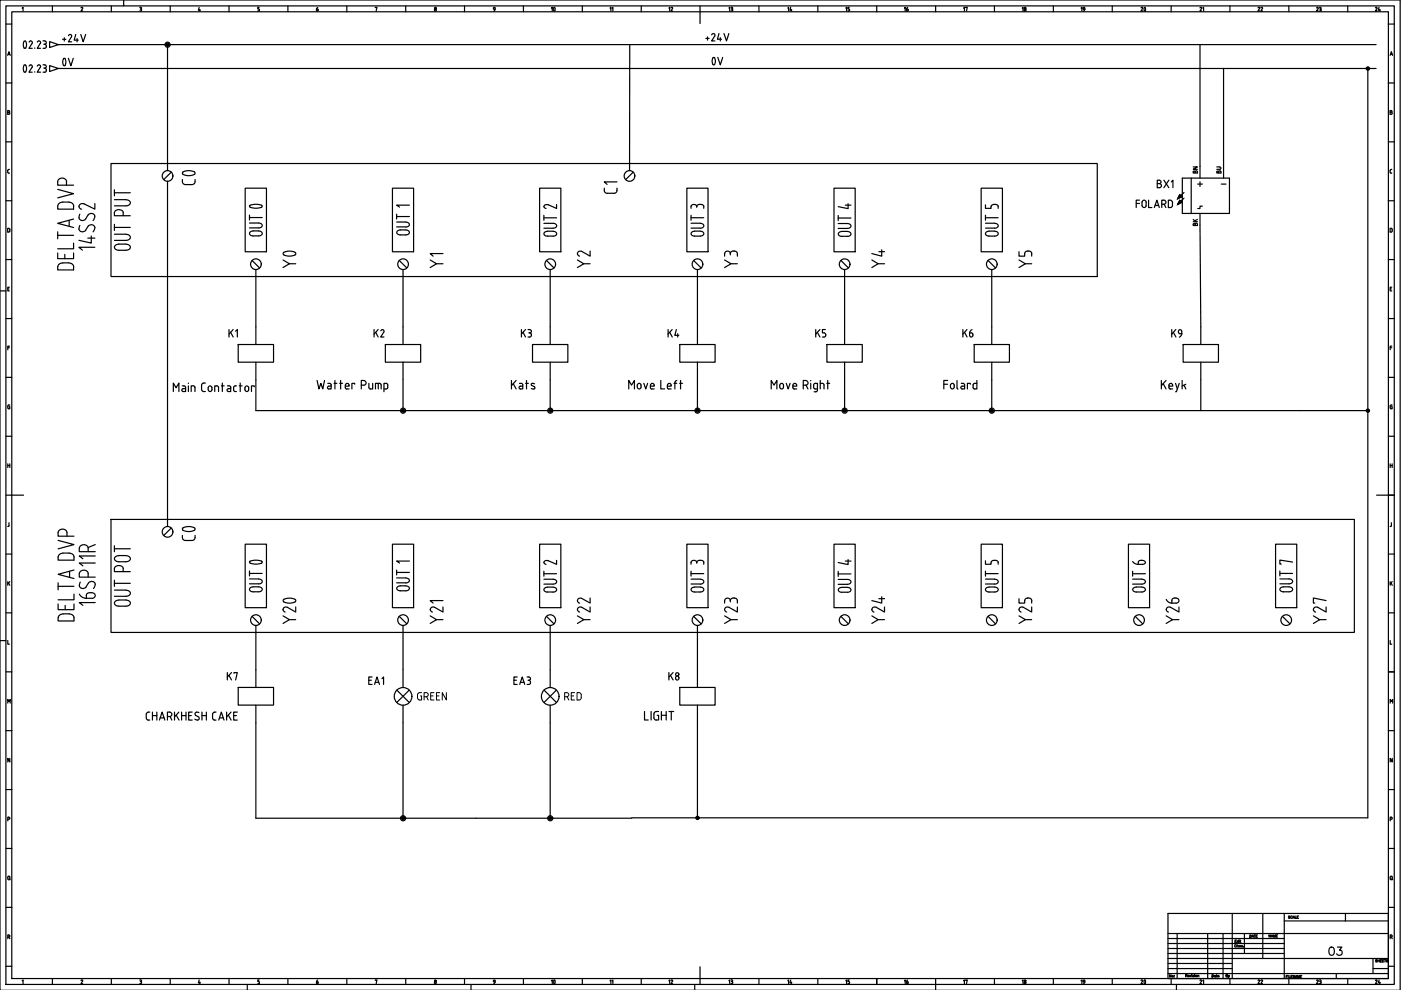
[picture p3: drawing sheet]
<svg xmlns="http://www.w3.org/2000/svg" width="297mm" height="210mm" viewBox="0 0 297 210" stroke-linecap="round" stroke-linejoin="round" font-family="sans-serif">
<!-- layer: 035 -->
<g fill="none" stroke="#000" stroke-width=".25">
<path d="M1.2 5.1h1.3M1.2 17.6h1.3M1.6 11.7l.3-.7 .3 .7M1.7 11.5h.4M2.5 2.5h291.9v205h-291.9zM4.7 1.7l.2-.2v.8M11.1 1.2v1.3M17.3 1.5l-.1 .2M17.4 1.5l.1 .3M17.5 1.8l-.3 .5h.3M23.6 1.2v1.3M26.2 0v1.2"/>
<path d="M29.6 1.5l.4 .1-.2 .3M29.7 1.9h.1M29.8 1.9l.2 .2v.2h-.4M36.1 1.2v1.3M42.2 1.5l-.1 .7h.4M42.4 2v.3M48.6 1.2v1.3M54.9 1.5h-.2v.4l.3 .2M55 2.1v.1M55 2.2l-.3 .1M61 1.2v1.3M73.5 1.2v1.3"/>
<path d="M79.6 1.6l.3-.1-.1 .8M86 1.2v1.3M98.5 1.2v1.3M111 1.2v1.3M123.5 1.2v1.3M136 1.2v1.3M148.4 1.2v1.3M160.9 1.2v1.3M173.4 1.2v1.3M185.9 1.2v1.3M198.4 1.2v1.3M210.8 1.2v1.3"/>
<path d="M223.3 1.2v1.3M235.8 1.2v1.3M248.3 1.2v1.3M260.8 1.2v1.3M273.3 1.2v1.3M285.7 1.2v1.3M294.3 5.1h1.3M294.3 17.6h1.3M294.7 11.7l.3-.7 .3 .7M294.8 11.5h.4M1.2 30.1h1.3M1.6 23.4l.4 .1-.1 .3 .1 .1v.3h-.4z"/>
<path d="M1.6 23.8h.3M1.8 36.7h.2M2 35.9l-.4 .2 .1 .4 .2 .2M294.3 30.1h1.3M294.7 23.4l.4 .1-.1 .3 .1 .1v.3h-.4zM294.7 23.8h.3M294.7 36.1v.4M294.7 36.5l.2 .2M294.9 36.7h.2M294.9 35.9h.2M294.9 35.9l-.2 .2M1.2 42.6h1.3"/>
<path d="M1.2 55h1.3M2.1 48.6v.4M2.1 48.7l-.1-.2-.4-.1v.8l.4-.1 .1-.1M294.3 42.6h1.3M294.3 55h1.3M294.9 48.4h-.2v.8h.2M294.9 48.4l.2 .1 .1 .5-.3 .2M0 61.7h1.2M1.3 67.5h1.2M1.7 61.3h.2M1.7 73.7h.3M2 60.9h-.3v.8h.3"/>
<path d="M2 73.4h-.3v.8M294.4 67.5h1.2M294.7 61.3h.3M294.7 73.7h.4M295.1 60.9h-.4v.8h.4M295.1 73.4h-.4v.8M1.2 80h1.3M1.3 92.5h1.2M1.7 98.7h.4M1.7 98.3v.8M2.1 85.9h-.4v.7l.4 .1v-.5h-.2M2.1 98.3v.8"/>
<path d="M294.3 80h1.3M294.4 92.5h1.2M294.7 98.3v.8M294.7 98.7h.5M295.2 85.9h-.4v.7l.4 .1v-.5h-.2M295.2 98.3v.8M1.3 105h1.2M1.3 117.5h1.2M1.9 110.8v.6M1.9 111.5l-.2 .1M294.4 105h1.2M294.4 117.5h1.2"/>
<path d="M294.7 111.6h.1M295 110.8v.6M295 111.5l-.2 .1M0 135.8h1.2M1.3 129.9h1.2M1.7 135.8v.8h.3M1.7 123.3v.8M1.8 123.6l.3 .5M2.1 123.3l-.4 .5M294.4 129.9h1.2M294.7 135.8v.8h.4M294.7 123.3v.8"/>
<path d="M294.9 123.6l.3 .5M295.2 123.3l-.5 .5M1.3 142.5h1.2M1.3 154.9h1.2M1.7 149.1v-.8l.2 .4 .3-.4v.8M294.4 142.5h1.2M294.4 154.9h1.2M1.3 167.4h1.2M1.3 179.9h1.2M1.7 173.7l.3-.1v-.3l-.3-.1v.9M2.1 160.8v.8l-.4-.8v.8M294.4 167.4h1.2"/>
<path d="M294.4 179.9h1.2M294.7 173.7l.4-.1v-.3l-.4-.1v.9M295.2 160.8v.8l-.5-.8v.8M1.3 192.4h1.2M1.7 198.7h.2M1.9 198.7l.2-.2-.1-.2-.3-.1v.8M1.9 198.7l.2 .3M1.9 186.4l.3 .1M2.1 186v.3M2.1 186l-.2-.2h-.2v.5l.2 .2 .2-.2M247.6 199h24.7M249.6 197.9v9.6"/>
<path d="M256.1 197.9v9.6M259.3 197.9v9.6M263.8 197.9v4.3M267.7 193.7v9.5M272.3 195.3h22.1M285.3 193.7v1.6M294.4 192.4h1.2M294.7 198.7h.3M295 198.7l.2-.2-.1-.2-.4-.1v.8M295 198.7l.2 .3M0 210v-210h296.9v210M1.3 204.9h1.2"/>
<path d="M4.7 207.9l.2-.1v.8M11.1 207.5v1.2M17.3 207.8l-.1 .1M17.4 207.8l.1 .2M17.5 208l-.3 .6h.3M23.6 207.5v1.2M29.6 207.8h.4l-.2 .3M29.7 208.1l.3 .2M30 208.3v.1M30 208.4l-.4 .2M36.1 207.5v1.2M42.2 207.8l-.1 .6h.4"/>
<path d="M42.4 208.2v.4M48.6 207.5v1.2M52.4 208.7v1.3M54.9 207.8h-.2v.3l.3 .2M55 208.3v.1M55 208.4l-.3 .2M61 207.5v1.2M67.1 208.4l.2 .2 .2-.2M67.1 208.1h.2M67.1 208.1v.3M67.3 208.1l.2 .2M67.4 207.8l-.3 .3"/>
<path d="M67.4 208.3v.1M73.5 207.5v1.2M79.6 207.9l.3-.1-.1 .8M86 207.5v1.2M92.1 208.3v.1M92.1 208.3l.2-.2 .2 .2M92.1 208.4l.2 .2 .2-.2M92.5 208.3v.1M98.5 207.5v1.2M99.9 208.7v1.3M105 207.9v.3M105 208l-.2-.2-.2 .1 .1 .3h.3l-.3 .4"/>
<path d="M111 207.5v1.2M123.5 207.5v1.2M136 207.5v1.2M147.3 208.7v1.3M148.4 207.5v1.2M160.9 207.5v1.2M173.4 207.5v1.2M185.9 207.5v1.2M198.4 207.5v2.5M210.8 207.5v1.2M223.3 207.5v1.2M235.8 207.5v1.2"/>
<path d="M247.6 203.2h13.7M247.6 204.3h13.7M247.6 205.4h13.7M247.6 202.2h24.7M247.6 201.1h24.7M247.6 200h24.7M247.6 206.4h46.8M248.3 207.5v1.2M249.4 208.7v1.3M273.3 207.5v1.2M283.3 206.4v1.1M285.7 207.5v1.2"/>
<path d="M294.4 204.9h1.2"/>
<circle cx="92.3" cy="2.1" r=".2"/>
<circle cx="92.3" cy="1.7" r=".18"/>
<circle cx="92.3" cy="208" r=".18"/>
</g>
<!-- layer: 07 -->
<path d="M1.2 1.2h294.4v207.5h-294.4zM148.4 2.5v2.5M2.5 105h2.5M291.9 105h2.5M247.6 193.7h46.8v13.8h-46.8zM247.6 197.9h46.8M261.3 193.7v13.8M272.3 193.7v13.8M148.4 205v2.5M261.3 203.2h33.1M291.1 203.2v3.2" fill="none" stroke="#000" stroke-width=".25"/>
<!-- layer: 025 -->
<g fill="none" stroke="#000" stroke-width=".25">
<path d="M261.9 199.5h.1M262.2 199.3h-.3v.5h.3M262.6 199.5h-.2l-.1 .1 .1 .2 .2-.1M262.6 199.3v.5M262.7 199.3h.1M262.8 199.5v.3M262.9 199.5h.2M263 199.3l.1 .5M265 198.2l.3 .1-.1 .4h-.2zM265.4 198.7l.2-.5 .2 .5M265.5 198.6h.2M265.9 198.2h.3"/>
<path d="M266 198.2v.5M266.3 198.5h.2M266.6 198.2h-.3v.5h.3M269.4 198.2v.5l-.4-.5v.5M269.5 198.7l.2-.5 .2 .5M269.6 198.5h.2M270 198.7v-.5l.2 .5 .2-.5v.5M270.6 198.4h.2M270.9 198.2h-.3v.5h.3M273.5 194.3l-.3-.1 .3 .4h-.3M274 194.3a.18 .18 0 0 0-.2-.1 .18 .18 0 0 0-.2 .2v.1a.18 .18 0 0 0 .2 .2 .18 .18 0 0 0 .2-.1M274.1 194.7l.2-.5 .2 .5"/>
<path d="M274.2 194.5h.2M274.6 194.2v.5h.3M275 194.4h.2M275.3 194.2h-.3v.5h.3M248.3 206.7v.5l-.3-.5v.5M249 206.8h.1M249 207.1h.1M251.4 206.8h.3v-.1l-.3-.1v.5M251.5 206.8l.2 .3M251.9 206.9h.2v-.1l-.2 .2h.2M262.1 200.4a.18 .18 0 0 0-.2-.1 .18 .18 0 0 0-.1 .2v.1a.18 .18 0 0 0 .1 .2 .18 .18 0 0 0 .2-.1M262.3 200.6l.2-.1 .1 .3"/>
<path d="M262.3 200.3v.5M262.7 200.6h.3v-.1a.16 .16 0 0 0-.3 .1 .18 .18 0 0 0 .3 .2v-.1M263.4 200.5a.16 .16 0 0 0-.2 .1 .16 .16 0 0 0 0 .2 .16 .16 0 0 0 .2-.1M263.6 200.7h.1M272.7 207.1h.2M273 206.8h-.3v.5M273.1 206.8v.5M273.3 206.8v.5h.3M273.7 207.1h.2M274 206.8h-.3v.5h.3M274.5 206.8v.5l-.3-.5v.5M274.6 207.3l.2-.5 .2 .5"/>
<path d="M274.7 207.2h.2M275.1 207.3v-.5l.2 .5 .2-.5v.5M275.7 207.1h.2M276 206.8h-.3v.5h.3M292 203.5h-.4l.4 .3-.2 .2-.2-.1M292.1 203.5v.5M292.1 203.7h.4M292.5 203.5v.5M292.7 203.7h.2M293 203.5h-.3v.5h.3M293.1 203.7h.2M293.4 203.5h-.3v.5h.3"/>
<path d="M293.5 203.5h.3M293.7 203.5v.5M294.3 203.5h-.4l.4 .3-.2 .2-.2-.1"/>
<circle cx="248.6" cy="207" r=".17"/>
</g>
<g fill="none" stroke="#000" stroke-width=".25">
<path d="M12.4 9.5h279.4M12.4 14.5h279.4M35.5 9.5v26.7M254.4 9.5v25.8M259.4 14.5v20.8M290 14.5v72.6h-79.7M54.3 57.1v12.2M85.4 57.1v12.2M116.6 57.1v12.2M147.9 57.1v12.2M179.1 57.1v12.2M210.3 57.1v12.2"/>
<path d="M254.4 47.7l.2 21.6M54.3 80.5v6.6h156v-6.6M85.4 80.5v6.6M116.6 80.5v6.6M147.9 80.5v6.6M179.1 80.5v6.6M254.6 80.5v6.6M290 87.1v86.3h-156.1M54.3 132.6v9.4M85.4 132.6v9.4M116.6 132.6v9.4M147.9 132.6v9.4"/>
<path d="M54.3 153.2v20.3h31.1M85.4 153.2v20.3h31.2M116.6 153.2v20.3h17.3M147.9 153.2v20.2"/>
</g>
<!-- layer: SYMS -->
<g fill="none" stroke="#000" stroke-width=".25">
<path d="M23.5 34.7h209.1v23.9h-209.1zM52 39.9h4.5v13.5h-4.5zM83.2 39.9h4.5v13.5h-4.5zM114.4 39.9h4.5v13.5h-4.5zM134.3 36.5l-1.6 1.6M145.6 39.9h4.5v13.5h-4.5zM176.8 39.9h4.5v13.5h-4.5zM208 39.9h4.5v13.5h-4.5zM250.7 37.8h10v7.5h-10zM252.6 37.8v7.5M253.9 39h1M254.4 38.5v1"/>
<path d="M258.9 39h1M53.4 55.2l1.6 1.6M84.6 55.2l1.7 1.6M115.9 55.2l1.6 1.6M147.1 55.2l1.6 1.6M178.3 55.2l1.6 1.6M209.5 55.2l1.6 1.6M251 42l-.7 .7M251 40.8l-.7 .7M254.9 43.7h-.5v.5h-.5M50.5 73h7.5v3.8h-7.5zM54.3 69.3v3.7"/>
<path d="M54.3 76.8v3.7M81.7 73h7.5v3.8h-7.5zM85.4 69.3v3.7M85.4 76.8v3.7M112.9 73h7.5v3.8h-7.5zM116.6 69.3v3.7M116.6 76.8v3.7M144.1 73h7.5v3.8h-7.5zM147.9 69.3v3.7M147.9 76.8v3.7M175.3 73h7.5v3.8h-7.5zM179.1 69.3v3.7"/>
<path d="M179.1 76.8v3.7M206.5 73h7.5v3.8h-7.5zM210.3 69.3v3.7M210.3 76.8v3.7M250.8 73h7.5v3.8h-7.5zM254.6 69.3v3.7M254.6 76.8v3.7M23.5 110.1h263.6v24h-263.6zM52 115.4h4.5v13.4h-4.5zM83.2 115.4h4.5v13.4h-4.5zM114.4 115.4h4.5v13.4h-4.5zM145.6 115.4h4.5v13.4h-4.5z"/>
<path d="M176.8 115.4h4.5v13.4h-4.5zM208 115.4h4.5v13.4h-4.5zM239.2 115.4h4.5v13.4h-4.5zM270.4 115.4h4.5v13.4h-4.5zM53.4 130.7l1.6 1.6M84.6 130.7l1.7 1.6M115.9 130.7l1.6 1.6M147.1 130.7l1.6 1.6M178.3 130.7l1.6 1.6M209.5 130.7l1.6 1.6M240.7 130.7l1.6 1.6M271.9 130.7l1.6 1.6"/>
<path d="M50.5 145.8h7.5v3.7h-7.5zM54.3 142v3.8M54.3 149.5v3.7M84.1 146.3l2.7 2.6M85.4 142v3.8M85.4 149.5v3.7M86.8 146.3l-2.7 2.6M115.3 146.3l2.7 2.6M116.6 142v3.8M116.6 149.5v3.7M118 146.3l-2.7 2.6M144.1 145.8h7.5v3.7h-7.5z"/>
<path d="M147.9 142v3.8M147.9 149.5v3.7"/>
<circle cx="35.5" cy="9.5" r=".54"/>
<circle cx="35.5" cy="9.5" r=".33"/>
<circle cx="35.5" cy="9.5" r=".16"/>
<circle cx="290" cy="14.5" r=".35"/>
<circle cx="290" cy="14.5" r=".12"/>
<circle cx="290" cy="14.5" r=".22"/>
<circle cx="133.5" cy="37.3" r="1.13"/>
<circle cx="54.3" cy="56" r="1.13"/>
<circle cx="85.5" cy="56" r="1.13"/>
<circle cx="116.7" cy="56" r="1.13"/>
<circle cx="147.9" cy="56" r="1.13"/>
<circle cx="179.1" cy="56" r="1.13"/>
<circle cx="210.3" cy="56" r="1.13"/>
<circle cx="85.5" cy="87.1" r=".54"/>
<circle cx="85.5" cy="87.1" r=".33"/>
<circle cx="85.5" cy="87.1" r=".16"/>
<circle cx="116.7" cy="87.1" r=".54"/>
<circle cx="116.7" cy="87.1" r=".33"/>
<circle cx="116.7" cy="87.1" r=".16"/>
<circle cx="147.9" cy="87.1" r=".54"/>
<circle cx="147.9" cy="87.1" r=".33"/>
<circle cx="147.9" cy="87.1" r=".16"/>
<circle cx="179.1" cy="87.1" r=".54"/>
<circle cx="179.1" cy="87.1" r=".33"/>
<circle cx="179.1" cy="87.1" r=".16"/>
<circle cx="210.3" cy="87.1" r=".54"/>
<circle cx="210.3" cy="87.1" r=".33"/>
<circle cx="210.3" cy="87.1" r=".16"/>
<circle cx="290" cy="87.1" r=".35"/>
<circle cx="290" cy="87.1" r=".12"/>
<circle cx="290" cy="87.1" r=".22"/>
<circle cx="54.3" cy="131.5" r="1.13"/>
<circle cx="85.5" cy="131.5" r="1.13"/>
<circle cx="116.7" cy="131.5" r="1.13"/>
<circle cx="147.9" cy="131.5" r="1.13"/>
<circle cx="179.1" cy="131.5" r="1.13"/>
<circle cx="210.3" cy="131.5" r="1.13"/>
<circle cx="241.5" cy="131.5" r="1.13"/>
<circle cx="272.7" cy="131.5" r="1.13"/>
<circle cx="85.5" cy="147.6" r="1.87"/>
<circle cx="116.7" cy="147.6" r="1.87"/>
<circle cx="85.5" cy="173.5" r=".54"/>
<circle cx="85.5" cy="173.5" r=".33"/>
<circle cx="85.5" cy="173.5" r=".16"/>
<circle cx="116.7" cy="173.5" r=".54"/>
<circle cx="116.7" cy="173.5" r=".33"/>
<circle cx="116.7" cy="173.5" r=".16"/>
<circle cx="147.9" cy="173.4" r=".35"/>
<circle cx="147.9" cy="173.4" r=".12"/>
<circle cx="147.9" cy="173.4" r=".22"/>
</g>
<!-- layer: TAGS -->
<g fill="none" stroke="#000" stroke-width=".25">
<path d="M24.3 49.7h2.4a.73 .73 0 0 1 .9 .9l-.9 .4h-2.4M24.3 42.3l2.4 .1a.73 .73 0 0 1 .9 .9l-.9 .3h-2.4M24.3 40.2v1.3M24.3 47.6v1.3M24.3 48.2h3.3M24.3 40.9h3.3M25.2 51.8h1.5M25.2 51.8a.73 .73 0 0 0-.9 .9l.2 .2a4.2 4.2 0 0 0 2.6 .1 .6 .6 0 0 0 .5-.6 .6 .6 0 0 0-.5-.6h-.4M26.1 45.7v-.6a1.01 1.01 0 0 0-.9-.6 1.01 1.01 0 0 0-.9 .6v.6h3.3M52.9 47.3h2a.55 .55 0 0 1 .7 .5 .55 .55 0 0 1-.7 .5h-2M52.9 46.1h2.7M52.9 45.6v1.1"/>
<path d="M52.9 43.6l.6-.2 1-.1 1 .2 .1 .3a2.52 2.52 0 0 1-2.7-.1zM53.1 49.1l1.8-.1a.56 .56 0 0 1 .7 .5 .56 .56 0 0 1-.8 .5h-1.2a.52 .52 0 0 1-.6-.2 .52 .52 0 0 1 .1-.7zM84.1 45.4v1M84.1 47.1h1.9M84.1 45.9h2.7M84.3 48.9l1.8-.1a.56 .56 0 0 1 .7 .5 .56 .56 0 0 1-.8 .5h-1.1a.52 .52 0 0 1-.7-.2 .52 .52 0 0 1 .1-.7zM86.1 47.1a.55 .55 0 0 1 .7 .5 .55 .55 0 0 1-.7 .5h-2M86.8 43.5h-2.7l.6 .4M115.3 45.7v1M115.3 48.4h2M115.3 47.3h2M115.3 46.2h2.7"/>
<path d="M116.1 50.1h1.2M117.3 49h-1.2a.55 .55 0 0 0-.8 .6 .55 .55 0 0 0 .8 .5M117.3 49a.55 .55 0 0 1 .7 .6 .55 .55 0 0 1-.7 .5M117.3 47.3a.55 .55 0 0 1 .7 .6 .55 .55 0 0 1-.7 .5M118 43.3v.9l-1.8-.8a.49 .49 0 0 0-.7 0 .49 .49 0 0 0 0 .7l.3 .1M146.5 47.3h2a.55 .55 0 0 1 .7 .6 .55 .55 0 0 1-.7 .5M146.5 43.8v.4M146.5 45.6v1.1M146.5 48.4h2M146.5 46.2h2.7M147.3 49h1.2M147.3 49a.55 .55 0 0 0-.8 .5 .55 .55 0 0 0 .8 .6h1.2a.59 .59 0 0 0 .7-.8l-.7-.3"/>
<path d="M147.7 43.8v.2M148.3 43.3h.3M148.3 43.3l-.5 .3-.1 .2a.65 .65 0 0 0-.6-.5 .65 .65 0 0 0-.6 .5M148.6 43.3l.3 .1 .3 .4M149.2 43.8v.4M177.7 47.4h2a.55 .55 0 0 1 .7 .5 .55 .55 0 0 1-.7 .5h-2M177.7 45.7v1.1M177.7 46.2h2.7M178.5 50.1h1.2M178.5 50.1a.55 .55 0 0 1-.8-.5 .55 .55 0 0 1 .8-.5h1.2a.61 .61 0 0 1 .7 .7l-.7 .3M179.2 43.5h1.2M179.8 43.2v1l-2.1-.4"/>
<path d="M208.9 47.3h2a.55 .55 0 0 1 .7 .6 .55 .55 0 0 1-.7 .5M208.9 43.4v.8h1.2v-.4M208.9 45.6v1.1M208.9 48.4h2M208.9 46.2h2.7M209.7 49h1.2M209.7 49a.55 .55 0 0 0-.8 .5 .55 .55 0 0 0 .8 .6h1.2a.59 .59 0 0 0 .7-.8l-.7-.3M210.7 43.3h.3M210.7 43.3l-.3 .1-.3 .4M211 43.3l.3 .1 .3 .4M211.6 43.8v.4M24.3 115.7v1.3"/>
<path d="M24.3 116.4h3.3M25.2 117.8h1.5M25.2 117.8a.73 .73 0 0 0-.9 .9l.2 .2a4.2 4.2 0 0 0 2.6 .2 .6 .6 0 0 0 .5-.6 .6 .6 0 0 0-.5-.6l-.4-.1M86.8 119h-2.7l.6 .4M118 118.8v.9l-1.8-.8a.49 .49 0 0 0-.7 0 .49 .49 0 0 0 0 .7l.3 .1M147.7 119.2a.88 .88 0 0 1 1.5 0v.4M147.7 119.2v.2M147.7 119.2a.65 .65 0 0 0-.6-.4 .65 .65 0 0 0-.6 .4v.4M179.2 119h1.2M179.8 118.6v1.1l-2.1-.4M208.9 118.9v.7h1.2v-.4M211 118.8a.7 .7 0 0 0-.9 .4"/>
<path d="M211 118.8l.6 .2v.6M240.2 119a1.4 1.4 0 0 0 1.2 .7M241.9 118.8h.3M242 118.8l-.6 .3-.1 .6h.9l.6-.2v-.5l-.6-.2M274 119.2l-2.6-.5v.9h.3M24.3 125.1h2.4M24.3 123.7h3.3M24.3 123v1.3M24.5 127.4a4.2 4.2 0 0 1 2.6-.1 .6 .6 0 0 1 .5 .6 .6 .6 0 0 1-.5 .6 4.2 4.2 0 0 1-2.6-.2 .52 .52 0 0 1 0-.9zM26.1 121.2v-.6a1.01 1.01 0 0 0-.9-.7 1.01 1.01 0 0 0-.9 .6v.7h3.3M26.7 125.1a.73 .73 0 0 1 .9 .9l-.9 .4h-2.4M84.1 122.5l2 .1a.55 .55 0 0 1 .7 .5 .55 .55 0 0 1-.7 .5"/>
<path d="M84.1 123.6h1.9M84.1 121.4h2.7M84.1 120.9v1M84.9 124.2h1.1M84.9 124.2a.55 .55 0 0 0-.8 .5 .55 .55 0 0 0 .8 .6h1.1a.59 .59 0 0 0 .7-.8l-.6-.3M115.3 123.8h2M115.3 122.8h2M115.3 121.6h2.7M115.3 121.1v1.1M116.1 124.5h1.2M116.1 124.5a.55 .55 0 0 0-.8 .5 .55 .55 0 0 0 .8 .5h1.2M117.3 124.5a.55 .55 0 0 1 .7 .5 .55 .55 0 0 1-.7 .5"/>
<path d="M117.3 122.8a.55 .55 0 0 1 .7 .5 .55 .55 0 0 1-.7 .5M146.5 122.8h2a.55 .55 0 0 1 .7 .5 .55 .55 0 0 1-.7 .5M146.5 121.6h2.7M146.5 123.8h2M146.5 121.1v1.1M146.7 124.6l1.8-.1a.56 .56 0 0 1 .7 .5 .56 .56 0 0 1-.7 .5h-1.2a.52 .52 0 0 1-.7-.2 .52 .52 0 0 1 .1-.7zM177.7 122.9h2a.55 .55 0 0 1 .7 .5 .55 .55 0 0 1-.7 .5h-2M177.7 121.7h2.7M177.7 121.2v1M178.5 124.5h1.2M178.5 124.5a.55 .55 0 0 0-.8 .6 .55 .55 0 0 0 .8 .5h1.2a.57 .57 0 0 0 .7-.7l-.7-.4M208.9 122.8h2a.55 .55 0 0 1 .7 .5 .55 .55 0 0 1-.7 .5"/>
<path d="M208.9 121.6h2.7M208.9 123.8h2M208.9 121.1v1.1M209.2 124.6l1.7-.1a.56 .56 0 0 1 .7 .5 .56 .56 0 0 1-.7 .5h-1.2a.52 .52 0 0 1-.7-.2 .52 .52 0 0 1 .2-.7zM240.1 122.8h2a.55 .55 0 0 1 .7 .5 .55 .55 0 0 1-.7 .5h-2M240.1 121.6h2.7M240.1 121.1v1.1M240.4 124.6l1.7-.1a.56 .56 0 0 1 .7 .5 .56 .56 0 0 1-.7 .5h-1.2a.52 .52 0 0 1-.6-.2 .52 .52 0 0 1 .1-.7zM271.4 122.7h1.9a.55 .55 0 0 1 .8 .6 .55 .55 0 0 1-.8 .5h-1.9M271.4 121.6h2.6M271.4 121.1v1M272.1 124.4h1.2"/>
<path d="M272.1 124.4a.55 .55 0 0 0-.7 .6 .55 .55 0 0 0 .7 .5M273.3 124.4a.55 .55 0 0 1 .8 .6 .55 .55 0 0 1-.8 .5h-1.2"/>
</g>
<!-- layer: MISC -->
<g fill="none" stroke="#000" stroke-width=".25">
<path d="M12.2 38.5a.97 .97 0 0 1 1-.7 .97 .97 0 0 1 .9 .7M12.2 38.5v.8h3.4M14.1 38.5v.8M12.2 53.6v1.2h3.4v-1.2M12.2 40.2l3.4 .9-3.4 .9M12.2 49.9h3.4M12.2 49.1v1.5M13.3 55.7h1.3M13.3 42.8h1.3M13.3 55.8a.94 .94 0 0 0-1 .8l-.1 .6h3.4v-.6M13.3 42.9a.94 .94 0 0 0-1 .8l-.1 .6h3.4v-.6M13.7 53.9v.9"/>
<path d="M14.6 55.8a.94 .94 0 0 1 1 .8M14.6 42.9a.94 .94 0 0 1 1 .8M14.7 46.7v1.3M15.6 51.5v1.2h-3.4M15.6 46.4l-3.4 .9 3.4 .9M16.9 47.8a.8 .8 0 0 0 .1 1.2 .8 .8 0 0 0 1.2-.2l.5-.8M16.9 45.4a.8 .8 0 0 0 .1 1.2 .8 .8 0 0 0 1.2-.2l.5-.8M17.9 43.3a.65 .65 0 0 0-1 .1 .65 .65 0 0 0 .4 1M18.6 50.5h1.5M18.7 48a.81 .81 0 0 1 1.3-.1 .81 .81 0 0 1-.3 1.3M18.7 45.6a.81 .81 0 0 1 1.3-.1 .81 .81 0 0 1-.3 1.3M19.3 50v1.5l-2.6-.6"/>
<path d="M20.1 52.4h-3.4l.8 .6M20.1 43.2v1.1l-2.2-1.1M12.3 114.6l3.4 .9-3.4 .9M12.3 112.9v.8h3.4M12.3 112.9a.97 .97 0 0 1 1-.7 .97 .97 0 0 1 .9 .7M13.4 117.3h1.3M13.4 117.3a.94 .94 0 0 0-1.1 .8M14.2 112.9v.8M14.7 117.3a.94 .94 0 0 1 1 .8v.7h-3.4v-.7M18.7 117v-.8a.98 .98 0 0 0-.9-.7 .98 .98 0 0 0-1 .7v.8h3.4M20.2 119.4h-3.4l.8 .6M20.2 117.9h-3.4l.8 .6"/>
<path d="M20.2 115.5l-1.5 .6M12.3 131v.7h3.4v-.7a.94 .94 0 0 0-1-.8h-1.3a.97 .97 0 0 0-1.1 .8M12.3 128.1v1.2h3.4v-1.2M12.3 124.3h3.4M12.3 123.6v1.5M13.8 128.4v.9M14.8 121.1v1.3M15.7 126v1.2h-3.4M15.7 120.9l-3.4 .9 3.4 .9M16.8 126l.5 .5 1 .4M17 123.4a.8 .8 0 0 0 .1 1.2 .8 .8 0 0 0 1.1-.2l.6-.8a.82 .82 0 0 1 1.2-.1 .82 .82 0 0 1-.2 1.3M18.3 126.3v.6h1.1"/>
<path d="M18.3 126.3a.99 .99 0 0 1 1-.7 .99 .99 0 0 1 .9 .7 .69 .69 0 0 1-.8 .6M18.7 122.4v-.8a.98 .98 0 0 0-.9-.7 .98 .98 0 0 0-1 .7v.8h3.4M20.2 127.8h-3.4l.8 .6"/>
</g>
<!-- layer: DESC -->
<g fill="none" stroke="#000" stroke-width=".25">
<path d="M36.7 83v-1.8l.6 1 .6-1v1.8M38.7 81.8l.5 .1 .1 .3v.8h-.6l-.2-.3 .2-.3h.6M39.9 81.2v.1M39.9 81.8v1.2M40.5 83v-1.2l.8 .2v1M42.7 82.6l.3 .4h.5M43.5 81.2l-.5 .1-.2 .1-.1 1.1M44.2 82a.39 .39 0 0 1 .4-.2 .39 .39 0 0 1 .3 .4v.4a.4 .4 0 0 1-.4 .4 .4 .4 0 0 1-.4-.4zM46 81.8h-.5v1.2M46 81.8l.3 .2v1M46.9 81.8h.6M47.1 81.2v1.8"/>
<path d="M48.2 81.8h.4M48.6 81.8l.3 .2v1l-.7-.1 .1-.5h.6M49.5 82.7a.43 .43 0 0 0 .6 .3M50.1 81.8a.43 .43 0 0 0-.6 .4v.5M50.7 81.8h.6M50.9 81.2v1.8M52 82a.39 .39 0 0 1 .4-.2 .39 .39 0 0 1 .3 .4v.4a.4 .4 0 0 1-.4 .4 .4 .4 0 0 1-.4-.4zM53.9 82v-.2h-.6v1.2M67.2 80.7l.4 1.8 .4-1.2 .4 1.2 .4-1.8M69.5 81.3h.6l.1 .3v.9h-.5M69.7 81.9h.5M69.7 81.9l-.3 .3 .3 .3"/>
<path d="M70.8 81.3h.6M71 80.7v1.8M72 81.3h.6M72.2 80.7v1.8M73.2 81.7l.2 .7 .6 .1M73.2 81.7a.41 .41 0 0 1 .6-.4 .41 .41 0 0 1 .2 .6h-.8M75.2 81.5v-.2h-.6v1.2M76.6 81.7h.5a.51 .51 0 0 0 .5-.5 .51 .51 0 0 0-.5-.5h-.5v1.8M78.2 81.3v.8M79 81.3v1.2l-.6-.1-.2-.3M79.6 82.5v-1.2h1l.2 .3v.9M80.2 81.3v1.2"/>
<path d="M82.2 82.1l-.2 .3-.6 .1M82.2 82.1v-.6l-.8-.2v1.8M108.4 80.7v1.8M108.8 81.3l.6 1.2M109.4 80.7l-1 1.1M110.1 81.3h.6l.1 .3v.9l-.6-.1-.2-.2 .2-.3h.6M111.4 81.3h.6M111.6 80.7v1.8M112.7 82.4l.5 .1M113.3 81.4l-.4-.1-.3 .2 .1 .2 .7 .4-.2 .4M133.3 82.5v-1.8l.6 1 .6-1v1.8M135.2 81.5a.39 .39 0 0 1 .4-.2 .39 .39 0 0 1 .3 .4v.4a.4 .4 0 0 1-.4 .4 .4 .4 0 0 1-.4-.4z"/>
<path d="M136.5 81.3l.4 1.2 .4-1.2M137.9 81.9h.8a.42 .42 0 0 0-.3-.6 .42 .42 0 0 0-.5 .4l.2 .7 .6 .1M140.1 80.7v1.8h.8M141.5 81.9h.8a.42 .42 0 0 0-.3-.6 .42 .42 0 0 0-.5 .4v.6l.8 .2M142.9 81.3h.6M143.1 81.1v1.4M143.5 80.7l-.4 .4M144.1 81.3h.6M144.3 80.7v1.8M163.5 82.5v-1.8l.6 1 .6-1v1.8M165.4 81.5a.39 .39 0 0 1 .4-.2 .39 .39 0 0 1 .3 .4v.4a.4 .4 0 0 1-.4 .4 .4 .4 0 0 1-.4-.4zM166.7 81.3l.4 1.2 .4-1.2"/>
<path d="M168.1 81.9h.8a.42 .42 0 0 0-.3-.6 .42 .42 0 0 0-.5 .4v.6l.8 .2M170.3 81.7h.5a.51 .51 0 0 0 .5-.5 .51 .51 0 0 0-.5-.5h-.5v1.8M170.9 81.7l.4 .8M171.9 80.7v.1M171.9 81.3v1.2M172.5 82.1l.1-.6 .7-.2v1.6l-.7 .2M172.5 82.1l.2 .3 .6 .1M173.9 81.3h.4M173.9 80.7v1.8M174.4 81.3l.3 .2v1M175.3 81.3h.6M175.5 80.7v1.8"/>
<path d="M200.1 81.5h.8M200.9 80.7h-.8v1.8M201.6 81.5a.39 .39 0 0 1 .4-.2 .39 .39 0 0 1 .3 .4v.4a.4 .4 0 0 1-.4 .4 .4 .4 0 0 1-.4-.4zM202.9 80.7v1.6l.2 .2M203.8 81.3h.5l.2 .3v.9l-.6-.1-.2-.2 .2-.3h.6M205.7 81.5v-.2h-.6v1.2M207.1 80.7v1.8l-.6-.1-.2-.3M207.1 81.3l-.7 .2-.1 .6M246.2 80.7v1.8M246.6 81.3l.6 1.2M247.2 80.7l-1 1.1M247.8 81.9h.8a.41 .41 0 0 0-.2-.6 .41 .41 0 0 0-.6 .4l.1 .6 .2 .2"/>
<path d="M248.1 82.5h.5M249.2 81.3l.4 1.2M250 81.3l-.6 1.8h-.2M250.6 80.7v1.8M251 81.7l.4 .8M251.4 81.5l-.8 .4M31 151.4v.9M31 152.3l.2 .3 .5 .1M31.4 151h.3M31.4 151l-.3 .2-.1 .2M32.3 151v1.7M32.3 151.7h1"/>
<path d="M33.3 151v1.7M33.8 152.7l.6-1.7 .5 1.7M34 152.2h.8M35.5 151.9h.5M36 151h-.5v1.7M36 151a.48 .48 0 0 1 .4 .5 .48 .48 0 0 1-.4 .4M36.1 151.9l.3 .8M37 151v1.7M37.4 151.6l.6 1.1M37.9 151l-.9 1M38.5 151.7h.9M38.5 151v1.7"/>
<path d="M39.4 151v1.7M40 151.7h.6M40.7 151h-.7v1.7h.7M41.5 151.7l.5 .3a.42 .42 0 0 1 .1 .6 .42 .42 0 0 1-.6 0l-.2-.1M41.7 151l.5 .1M41.7 151l-.4 .3 .2 .4M42.8 151.7h1M42.8 151v1.7M43.8 151v1.7M45.1 151.4v.9M45.1 152.3l.2 .3 .5 .1M45.5 151h.3"/>
<path d="M45.5 151l-.4 .2v.2M46.4 152.7l.5-1.7 .6 1.7M46.5 152.2h.8M48 151v1.7M48.4 151.6l.6 1.1M49 151l-1 1M49.6 151.7h.5M50.3 151h-.7v1.7h.7M136.7 150.9v1.8h.7M138 150.9v1.8M139.6 150.9h-.7l-.2 .2-.1 1.1 .3 .4 .7 .1v-1h-.3M140.2 150.9v1.8"/>
<path d="M140.2 151.7h1M141.2 150.9v1.8M141.8 150.9h1M142.3 150.9v1.8"/>
</g>
<!-- layer: 0 -->
<path d="M133.5 9.5v26.7M35.5 38.4v73.2" fill="none" stroke="#000" stroke-width=".25"/>
<!-- layer: XREF -->
<path d="M5.1 8.8h.4M5.1 8.8a1.12 1.12 0 0 0 .2 1.5l.2-.1a1.5 1.5 0 0 0 0-1.4M5.1 13.8l.2-.1a1.08 1.08 0 0 1 0 1.6l-.2-.1a1.47 1.47 0 0 1 0-1.4zM6.2 8.9l.2-.2a.35 .35 0 0 1 .4 .1 .35 .35 0 0 1 0 .4l-.7 1h.7M6.2 14l.2-.2a.35 .35 0 0 1 .4 .1 .35 .35 0 0 1 0 .4M6.8 14.3l-.7 1h.7M7.4 10.2h.1M7.4 15.2v.1" fill="none" stroke="#000" stroke-width=".25"/>
<g font-size="8.4">
<text x="43" y="42" transform="rotate(-90 43 42)">C0</text>
<text x="64.6" y="58.9" transform="rotate(-90 64.6 58.9)">Y0</text>
<text x="43" y="117.5" transform="rotate(-90 43 117.5)">C0</text>
<text x="64.6" y="133" transform="rotate(-90 64.6 133)">Y20</text>
</g>
<text font-size="7.1" x="56.8" y="126.6" transform="rotate(-90 56.8 126.6)">OUT 0</text>
<g font-size="6.2">
<text x="9.9" y="15.5">0V</text>
<text x="147.5" y="15.2">0V</text>
<text x="94.9" y="57.5" transform="rotate(-90 94.9 57.5)">Y1</text>
<text x="157.3" y="57.5" transform="rotate(-90 157.3 57.5)">Y3</text>
<text x="188.4" y="57.5" transform="rotate(-90 188.4 57.5)">Y4</text>
<text x="219.8" y="57.5" transform="rotate(-90 219.8 57.5)">Y5</text>
<text x="94.9" y="133" transform="rotate(-90 94.9 133)">Y21</text>
<text x="157.3" y="133" transform="rotate(-90 157.3 133)">Y23</text>
<text x="188.4" y="133" transform="rotate(-90 188.4 133)">Y24</text>
<text x="219.8" y="133" transform="rotate(-90 219.8 133)">Y25</text>
<text x="250.8" y="133" transform="rotate(-90 250.8 133)">Y26</text>
</g>
<g font-size="5.7">
<text x="127" y="42">C1</text>
<text x="125.9" y="57.5" transform="rotate(-90 125.9 57.5)">Y2</text>
<text x="125.9" y="133" transform="rotate(-90 125.9 133)">Y22</text>
<text x="281.9" y="133" transform="rotate(-90 281.9 133)">Y27</text>
</g>
<g font-size="4.9">
<text x="12" y="9.9">+24V</text>
<text x="76.9" y="146">EA1</text>
<text x="107.6" y="146">EA3</text>
<text x="280.5" y="203.6">03</text>
</g>
<g font-size="4.4">
<text x="115" y="3.5">10</text>
<text x="240.2" y="3.5">20</text>
<text x="148.5" y="9.5">+24V</text>
<text x="244.1" y="40.6">BX1</text>
<text x="239.5" y="44.8">FOLARD</text>
<text x="47.3" y="72.3">K1</text>
<text x="78" y="72.3">K2</text>
<text x="109.4" y="72.3">K3</text>
<text x="140.4" y="72.3">K4</text>
<text x="171.8" y="72.3">K5</text>
<text x="202.8" y="72.3">K6</text>
<text x="247.3" y="72.3">K9</text>
<text x="46.9" y="145">K7</text>
<text x="87.1" y="149.2">GREEN</text>
<text x="118.5" y="149.2">RED</text>
<text x="140.8" y="145">K8</text>
<text x="115" y="209.9">10</text>
<text x="240.2" y="209.9">20</text>
</g>
<g font-size="4">
<text x="190.5" y="209.5">16</text>
<text x="293.5" y="209.5" transform="rotate(-90 293.5 209.5)">24</text>
</g>
<g font-size="3.5">
<text x="66" y="3.2">6</text>
<text x="103" y="3.2">9</text>
<text x="128.1" y="3.2">11</text>
<text x="140.8" y="3.2">12</text>
<text x="153.5" y="3.2">13</text>
<text x="165.8" y="3.2">14</text>
<text x="178.2" y="3.2">15</text>
<text x="190.5" y="3.2">16</text>
<text x="203.2" y="3.2">17</text>
<text x="215.5" y="3.2">18</text>
<text x="227.9" y="3.2">19</text>
<text x="256.1" y="3.2" transform="rotate(-90 256.1 3.2)">21</text>
<text x="268.5" y="3.2" transform="rotate(-90 268.5 3.2)">22</text>
<text x="280.8" y="3.2" transform="rotate(-90 280.8 3.2)">23</text>
<text x="290.3" y="3.2">24</text>
<text x="254.7" y="37.7" transform="rotate(-90 254.7 37.7)">BN</text>
<text x="259.6" y="37.7" transform="rotate(-90 259.6 37.7)">BU</text>
<text x="254.7" y="48.7" transform="rotate(-90 254.7 48.7)">BK</text>
<text x="293.5" y="149.9">M</text>
<text x="293.5" y="187.3">Q</text>
<text x="130.9" y="209.5" transform="rotate(-90 130.9 209.5)">11</text>
<text x="143.6" y="209.5" transform="rotate(-90 143.6 209.5)">12</text>
<text x="156.3" y="209.5" transform="rotate(-90 156.3 209.5)">13</text>
<text x="168.6" y="209.5" transform="rotate(-90 168.6 209.5)">14</text>
<text x="181" y="209.5" transform="rotate(-90 181 209.5)">15</text>
<text x="206" y="209.5" transform="rotate(-90 206 209.5)">17</text>
<text x="218.4" y="209.5" transform="rotate(-90 218.4 209.5)">18</text>
<text x="230.7" y="209.5" transform="rotate(-90 230.7 209.5)">19</text>
<text x="256.1" y="209.5" transform="rotate(-90 256.1 209.5)">21</text>
<text x="261.4" y="208.1" transform="rotate(-90 261.4 208.1)">By</text>
<text x="268.5" y="209.5" transform="rotate(-90 268.5 209.5)">22</text>
<text x="280.8" y="209.5" transform="rotate(-90 280.8 209.5)">23</text>
</g>
</svg>
